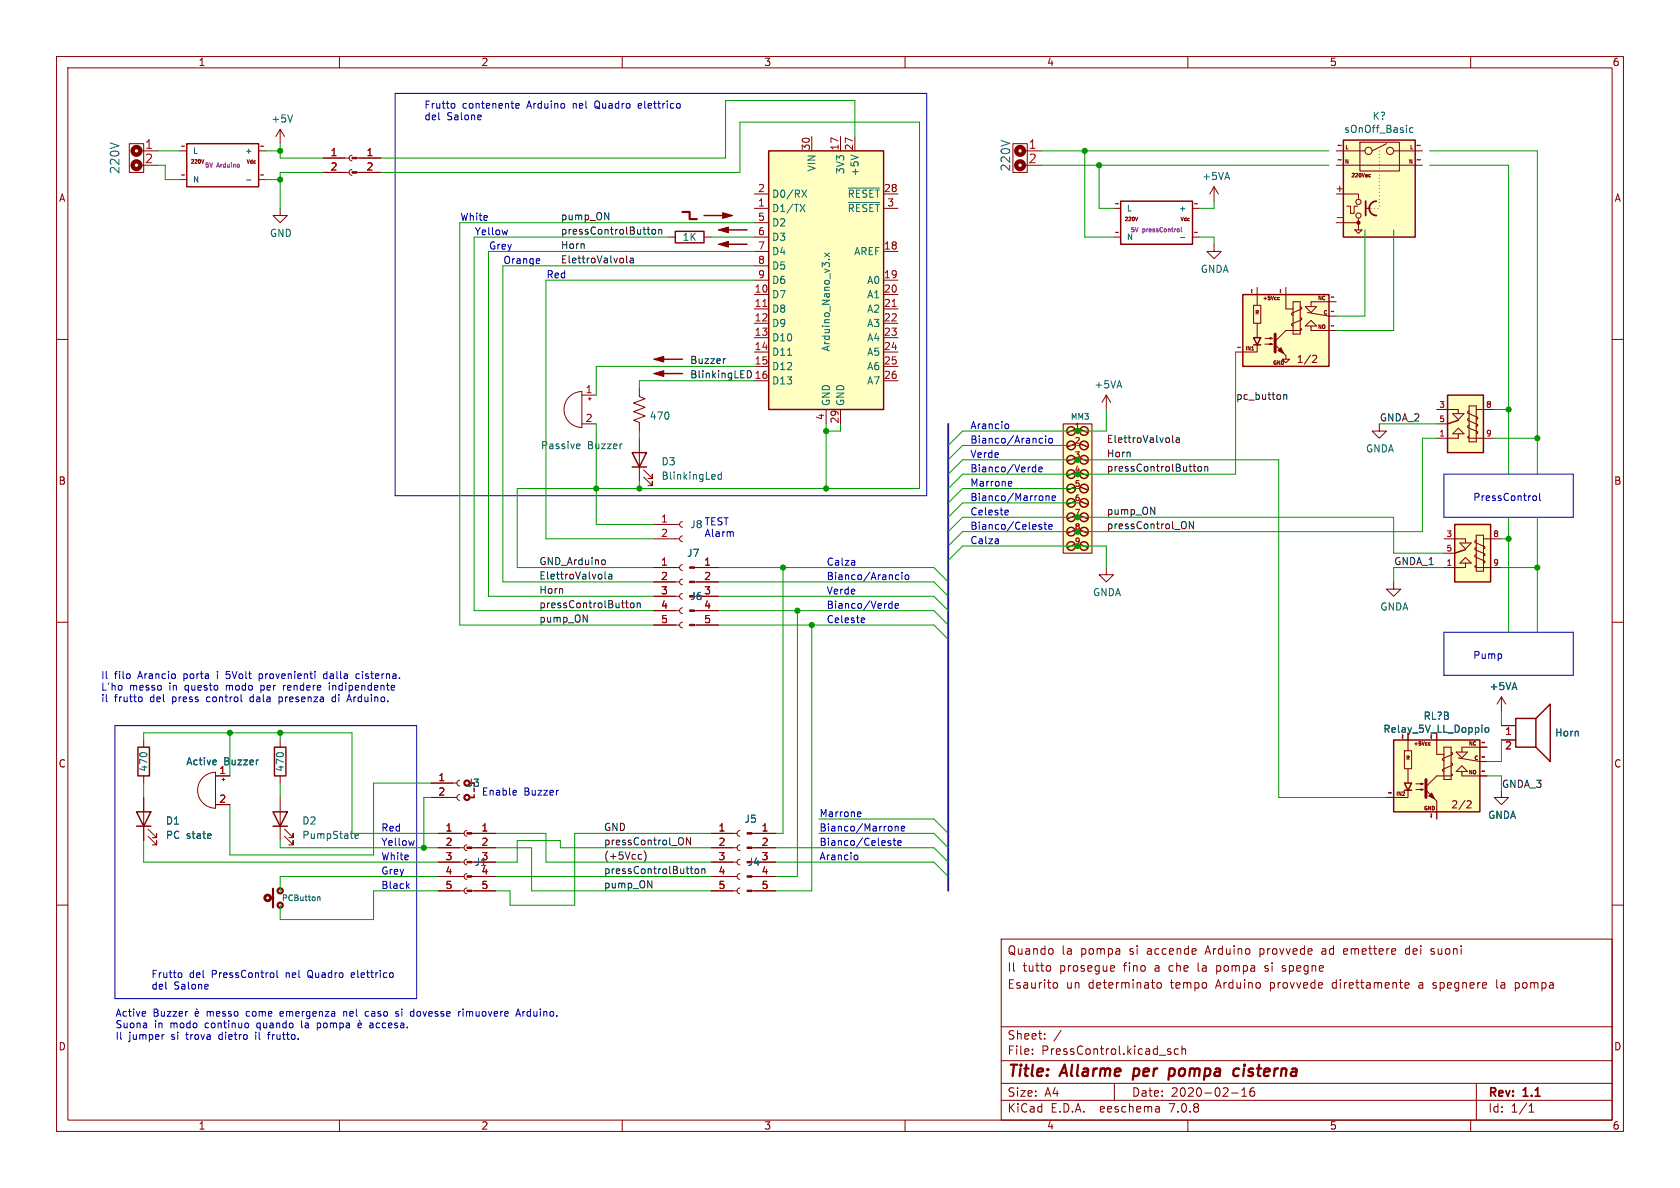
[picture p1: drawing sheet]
<svg xmlns="http://www.w3.org/2000/svg" width="297mm" height="210mm" viewBox="0 0 297 210" stroke-linecap="round" stroke-linejoin="round" font-family="sans-serif">
<g fill="none" stroke="#840000" stroke-width=".18">
<path d="M10 10h277v190h-277zM12 12h273v186h-273zM60 10v2M110 10v2M160 10v2M210 10v2M260 10v2M22.9 25.4h2.5v5.1h-2.5zM24.8 26.7h3.1M24.8 29.2h3.1M31.7 26.7h1.3M31.7 31.8h1.3"/>
<path d="M36 28.2l-.2 .7M45.7 26.7h1.3M45.7 31.8h1.3M49.5 36.8v1.3h1.3l-1.3 1.3-1.2-1.3h1.2M49.5 22.9l-.7 1.2M49.5 22.9v2.5M49.5 22.9l.8 1.2M57.1 30.5h4.6M57.1 27.9h4.6M62.2 30l-.3 .1-.2 .4 .2 .3 .3 .2M62.2 27.4l-.3 .2-.2 .3 .2 .4 .3 .1M63.1 30.5h4.2"/>
<path d="M63.1 27.9h4.2M133.3 36.8h2.6M133.3 34.3h2.6M133.3 39.4h2.6M143.5 24.1v2.6M148.6 24.1v2.6M151.1 24.1v2.6M156.2 36.8h2.5M156.2 34.3h2.5M179.1 25.4h2.5v5.1h-2.5zM181 26.7h3.1M181 29.2h3.1"/>
<path d="M196.8 36.8h1.3M201.1 38.4l-.2 .6M210.8 36.8h1.3M214.6 33l-.7 1.3M214.6 33v2.6M214.6 33l.8 1.3M237.5 26.7h3.8M237.6 34.3h2.6v.9M237.6 29.2h12.7M238.1 36.4h.7v1.3h.6v-1.3h.6M240.2 38.6v.8h-4M240.2 39.4v1.2"/>
<path d="M240.4 25.1h7v5.1h-7zM241.4 36.8h.7M242 31.2h.3M242 30.9h.3M245.1 25.4l-2.5 1.3M246.4 26.7h3.8M10 60h2M118.1 41.9h1.3M124.5 41.9h1.2M133.3 41.9h2.6M133.3 54.6h2.6M133.3 52.1h2.6"/>
<path d="M133.3 57.2h2.6M133.3 59.7h2.6M133.3 44.5h2.6M133.3 49.5h2.6M133.3 47h2.6M156.2 54.6h2.5M156.2 52.1h2.5M156.2 57.2h2.5M156.2 59.7h2.5M156.2 44.5h2.5M156.2 49.5h2.5M196.8 41.9h1.3"/>
<path d="M210.8 41.9h1.3M214.6 43.2v1.3h1.3l-1.3 1.2-1.2-1.2h1.2M221.6 54h1.3v3.2h-1.3zM222.2 52.1v1.9M222.2 57.2v2.5M223.6 59.8h1.3l-.4 .1v-.2l.4 .1M225.9 52.9l.3 .1M226.2 52.6l-.3 .1M227.3 52.1v2.5h1.3M228.6 53.3h1.3v5.8h-1.3zM229.9 58l.2 .2v.1l-.2 .1h-2.6l-1.9 1.9M229.9 56.1l.2 .2v.2l-1.8 .8v.2l.3 .2"/>
<path d="M229.9 54.2l.2 .2v.2l-1.8 .8v.2l.3 .2M230.8 57.6l1-1 1 1zM230.8 54.2h2l-1 1zM231.1 55.2l3.8 .7h1.3M231.8 57.6v.8h4.4M236.2 53.3h-4.4v.9M239.5 40.6h1.3l-.6 .7zM285 60h2M100.6 70.1a3.2 3.2 0 0 1 2.3-.9v6.4a3.2 3.2 0 0 1-3-2 3.2 3.2 0 0 1 .7-3.5zM102.9 74.9h2.5M102.9 69.9h2.5M104 70.5h.5"/>
<path d="M104.3 70.2v.5M113 68.6v1.5l1 .4-2 .7 2 .8-2 .8 2 .7-2 .8 1 .4v1.5M113 77.5v7.6M133.3 62.2h2.6M133.3 64.8h2.6M133.3 67.3h2.6M146 72.4v2.5M148.6 72.4v2.5M156.2 62.2h2.5M156.2 64.8h2.5M156.2 67.3h2.5M188 74.9h5v22.9h-5z"/>
<path d="M195.6 69.9l-.8 1.2M195.6 69.9v2.5M195.6 69.9l.7 1.2M221.3 61.9h.3M222.2 61v1.2h-3.8M223.6 60.8h1.3l-.4 .2v-.3l.4 .1M226.7 63.5h1.3l-.7 .6zM227.3 62.9v.6M232.1 62.9l.4-.1 .3 .4-.8 .9h.8M243.8 74.9v1.3h1.3l-1.3 1.3-1.2-1.3h1.2M254 72.4h3.8v.6M254 74.9h1.9"/>
<path d="M256.8 73.1h2l-1 1.1zM257.8 76.7v.8h-3.8M257.8 75.7l1 1h-2zM259.7 77.1l-.2 .1v.1l.2 .2h4.5M259.7 75.2l-.2 .1v.3l1.7 .7v.3l-.2 .1M259.7 73.9l-.2 .1v.3l1.7 .8v.2l-.2 .1M259.7 72.6l-.2 .2v.2l1.7 .8v.2l-.2 .2M259.7 71.8h1.3v6.3h-1.3zM261 72.4h3.2M113.8 84.3l1.5 1.6v-.8v.8h-.7M113.8 83.1l1.5 1.5v-.8v.8h-.7M115.6 95.3h4.5"/>
<path d="M115.6 92.7h4.5M120.6 94.7l-.3 .2-.2 .3 .2 .4 .3 .2M120.6 92.2l-.3 .1-.2 .4 .2 .4 .3 .1M120.6 99.8l-.3 .2-.2 .3 .2 .4 .3 .1M255.3 95.3h3.8v.6M255.3 97.8h1.9M258.1 96h2l-1 1zM259.1 99.5v.8h-3.8M259.1 98.6l1 .9h-2zM261 99.9l-.3 .2v.1l.3 .1h4.4M261 98l-.3 .2v.2l1.8 .8v.2l-.2 .2M261 96.8l-.3 .1v.3l1.8 .7v.3l-.2 .1"/>
<path d="M261 95.5l-.3 .1v.3l1.8 .7v.3l-.2 .1M261 94.6h1.3v6.4h-1.3zM262.3 95.3h3.1M10 110h2M115.6 100.3h4.5M115.6 110.5h4.5M115.6 108h4.5M115.6 102.9h4.5M115.6 105.4h4.5M120.6 110l-.3 .1-.2 .4 .2 .3 .3 .2M120.6 107.4l-.3 .2-.2 .3 .2 .4 .3 .2M120.6 104.9l-.3 .1-.2 .4 .2 .4 .3 .1"/>
<path d="M120.6 102.4l-.3 .1-.2 .4 .2 .3 .3 .2M122.8 100.3h4.2M122.8 110.5h4.2M122.8 108h4.2M122.8 102.9h4.2M123.2 105.4h3.8M195.6 100.3v1.3h1.2l-1.2 1.3-1.3-1.3h1.3M246.4 102.9v1.2h1.2l-1.2 1.3-1.3-1.3h1.3M285 110h2M25.4 130.8v1.3M25.4 137.2v1.2M35.9 137.4a3.2 3.2 0 0 1 2.2-.9v6.4a3.2 3.2 0 0 1-2.9-2 3.2 3.2 0 0 1 .7-3.5z"/>
<path d="M38.1 137.2h2.5M39.2 137.8h.6M39.5 137.5v.5M49.5 130.8v1.3M49.5 137.2v1.2M76.2 138.4h4.6M81.3 137.9l-.4 .2-.1 .3 .1 .4 .4 .1M248.3 132.7h1.3v3.2h-1.3zM248.9 139.7v1.3h-3.8M248.9 130.8v1.9M248.9 135.9v2.5M250.3 139.6h1.3l-.4 .1v-.3l.4 .2"/>
<path d="M250.3 138.6h1.3l-.4 .1v-.3l.4 .2M252.5 131.6l.4 .1M252.9 131.3l-.4 .1M254 130.8v2.6h1.3M255.3 132.1h1.2v5.7h-1.2zM256.5 136.8l.3 .1v.1l-.3 .2h-2.5l-1.9 1.9M256.5 134.9l.3 .1v.3l-1.8 .7v.3l.3 .1M256.5 133l.3 .1v.3l-1.8 .7v.3l.3 .1M257.4 136.4l1-1 1 1zM257.4 132.9h2l-1 1.1zM257.8 134l3.8 .6h1.3M258.4 136.4v.8h4.5"/>
<path d="M262.9 132.1h-4.5v.8M265.4 139.7v1.3h1.3l-1.3 1.2-1.2-1.2h1.2M265.4 123.2l-.7 1.3M265.4 123.2v2.5M265.4 123.2l.8 1.3M265.4 128.3h2.6M265.4 130.8h2.6M10 160h2M25.4 141v7.6M26.2 147.8l1.5 1.6v-.8v.8h-.8M26.2 146.6l1.5 1.5v-.8v.8h-.8M38.1 142.2h2.5"/>
<path d="M49.5 141v7.6M49.5 157.5h.1M49.5 160h.1M50.3 147.8l1.5 1.6v-.8v.8h-.7M50.3 146.6l1.5 1.5v-.8v.8h-.7M76.2 141h4.6M77.5 157.5h4.5M77.5 154.9h4.5M77.5 152.4h4.5M77.5 149.9h4.5M77.5 147.3h4.5M81.3 140.5l-.4 .1-.1 .4 .1 .3 .4 .2"/>
<path d="M82.5 157l-.3 .1-.2 .4 .2 .3 .3 .2M82.5 154.4l-.3 .2-.2 .3 .2 .4 .3 .1M82.5 151.9l-.3 .1-.2 .4 .2 .4 .3 .1M82.5 149.4l-.3 .1-.2 .3 .2 .4 .3 .2M82.5 146.8l-.3 .1-.2 .4 .2 .4 .3 .1M83.4 157.5h4.2M83.4 154.9h4.2M83.4 149.9h4.2M83.4 147.3h4.2M83.8 152.4h3.8M125.7 157.5h4.6M125.7 154.9h4.6"/>
<path d="M125.7 152.4h4.6M125.7 149.9h4.6M125.7 147.3h4.6M130.8 157l-.3 .1-.2 .4 .1 .3 .4 .2M130.8 154.4l-.3 .2-.2 .3 .1 .4 .4 .1M130.8 151.9l-.3 .1-.2 .4 .1 .4 .4 .1M130.8 149.4l-.3 .1-.2 .3 .1 .4 .4 .2M130.8 146.8l-.3 .1-.2 .4 .1 .4 .4 .1M132.9 157.5h4.3M132.9 154.9h4.3M132.9 149.9h4.3M132.9 147.3h4.3"/>
<path d="M133.3 152.4h3.9M254 141.6v1.9M259.4 141.6l.4-.1 .3 .4-.8 .9h.8M285 160h2M177 166h108v32h-108zM185.5 170.7l.2 .3v.4l-.2 .3M186 167.8l.2 .2v.4l-.2 .2M186.3 173.8l.4-.1 .3 .3-.1 .6-.2 .1-.4-.1M196.5 170.7l.5 .1v.3l-.7 .1M197 171.6l-.5 .1M204.6 173.8l.2-.1 .4 .1 .1 .6-.1 .2-.4 .1-.2-.1zM215.1 170.7v1.5"/>
<path d="M215.1 171.6l.1 .1M215.2 170.7l-.1 .1M223.6 171.6l.4 .1M223.8 170.7l-.2 .2 .2 .3M226.7 171.6l.4 .1M227.1 170.7l-.4 .1v.1v.2l.4 .1M233.7 168.2v.4M238 167.7h-.3l-.2 .2 .1 .7 .4 .1M238.2 168.1l-.7 .1M248.4 174.2l.7-.1-.1-.3-.4-.1-.2 .2 .1 .7h.5M249 167.7l-.4 .1-.1 .2v.6l.5 .1M250.9 174.2v.4"/>
<path d="M253 168.6h.5M253.3 174.6l.4 .1M253.3 174l.2 .2M253.5 173.7l-.2 .2M253.5 167.8l-.3-.1-.2 .2v.2l.5 .2M264.6 173.2v1.3l.2 .2M267.9 173.8h.6M267.9 174.6h.6M267.9 173.7v1.5M60 198v2M110 198v2M160 198v2"/>
<path d="M177 194.5h108M177 191.5h108M177 187.5h108M177 181.5h108M182.5 186.3v.1M182.5 185.5v.1M184.7 183.6v.1M184.7 182.8v.1M187.6 182.1l-1.3 2M197 191.5v3M204.9 195.7l.1 .9M205 196.5l-.2 .1"/>
<path d="M205 196h-.2M206.6 185.9l.4 .1v.2l-.2 .2h-.3M206.6 185.4l.4 .1M208.3 185.5l-.4-.1-.3 .3v.4l.1 .2h.6M209 185.5l.2-.1 .3 .1 .1 .9M209 184.9v1.5M210 198v2M217.7 193.2h1.2M219.5 193.8h.9M219.5 192.7l.5-.4v1.5M221.7 192.3a.59 .59 0 0 0-.7 .6v.6l.1 .2 .4 .1 .2-.1 .1-.5-.1-.3h-.5l-.2 .3M260 198v2"/>
<path d="M261 191.5v6.5M270.3 196.6h.9M270.3 195.5l.4-.4v1.5"/>
<circle cx="240.2" cy="35.7" r=".46"/>
<circle cx="240.2" cy="38.1" r=".46"/>
<circle cx="241.9" cy="26.7" r=".63"/>
<circle cx="245.7" cy="26.7" r=".63"/>
</g>
<path d="M200.5 188.9l-.2 2M206.6 190.1l.2 .1 .6-.1M206.8 189l.2-.1 .6 .1M218.3 189l.2-.1 .6 .1M218.9 190.1l-.6 .1M219.9 188.9l-.1 1.3" fill="none" stroke="#840000" stroke-width=".4"/>
<g fill="none" stroke="#006464" stroke-width=".18">
<path d="M43.6 31.8h.8M51.7 20.3l-.4 1.3M141.5 36.1l.8 1.3M141.8 33.6l.8 1.3M142.3 36.1l-.8 1.3M142.6 33.6l-.8 1.3M150 33.2h5.5M150 35.8h5.5M150.4 27.4l1.3 .4M249.8 22.6h-.4l-.2 .2 .1 .6h.5M145.8 44.7l.8 .7M146.5 45.9h.1"/>
<path d="M146.6 44.7l-.8 .7M208.7 42h.8M102.1 78.5h.4v.3l-.6 .1M102.5 79.3h-.4M109.9 78.5h.1M139.2 62.8h.7M127.5 83.4v1.3M127.5 83.9h-.3l-.3 .2 .2 .6h.4M38.2 134.4l.1 .3-.7 .1M45.6 134.4h.1M262.6 128.7l.2-.1 .3 .1 .1 .5-.1 .2-.3 .1-.2-.2zM56.1 158.6h.4l.1 .6"/>
<path d="M62.8 147.8l.6-.1-.1-.3h-.4l-.1 .2v.6h.5"/>
</g>
<g fill="none" stroke="#840000" stroke-width=".25">
<path d="M33 25.4h12.7v7.6h-12.7zM124.5 38.1h4M135.9 26.7h20.3v45.7h-20.3zM198.1 35.6h12.7v7.6h-12.7zM237.5 24.8h12.7v17.1h-12.7zM119.4 40.9h5.1v2h-5.1zM128 43.2h4.1M128 40.6h4.1M219.7 52.1h15.2v12.7h-15.2zM221.6 59.7h1.3l-.7 1.3zM116.6 63.5h4M116.6 66h4"/>
<path d="M190 78.5l-1.3 .5M190 75.9l-1.3 .6M191 78.5l1.3 .5M191 75.9l1.3 .6M221.6 61h1.3M255.9 69.9h6.4v10.1h-6.4zM257.8 74.3l-1.9 .6M111.8 80h2.5l-1.3 2.6zM111.8 82.6h2.5M190 96.3l-1.3 .5M190 93.7l-1.3 .5M190 91.2l-1.3 .5"/>
<path d="M190 88.6l-1.3 .6M190 86.1l-1.3 .5M190 83.6l-1.3 .5M190 81l-1.3 .5M191 96.3l1.3 .5M191 93.7l1.3 .5M191 91.2l1.3 .5M191 88.6l1.3 .6M191 86.1l1.3 .5M191 83.6l1.3 .5M191 81l1.3 .5M257.2 92.7h6.3v10.2h-6.3z"/>
<path d="M259.1 97.2l-1.9 .6M24.4 132.1h2v5.1h-2zM48.5 132.1h2v5.1h-2zM83.8 139.3v.7M246.4 130.8h15.2v12.7h-15.2zM248.3 138.4h1.3l-.7 1.3zM248.3 139.7h1.3M268 127h3.5v5.1h-3.5zM271.5 127l2.6-2.5v10.1l-2.6-2.5M24.1 143.5h2.6l-1.3 2.6zM24.1 146.1h2.6M48.3 143.5h2.5l-1.3 2.6z"/>
<path d="M48.3 146.1h2.5M83.8 140.5v.5"/>
<circle cx="189.4" cy="78.7" r=".76"/>
<circle cx="189.4" cy="76.2" r=".76"/>
<circle cx="191.6" cy="78.7" r=".76"/>
<circle cx="191.6" cy="76.2" r=".76"/>
<circle cx="189.4" cy="86.4" r=".76"/>
<circle cx="189.4" cy="96.5" r=".76"/>
<circle cx="189.4" cy="91.4" r=".76"/>
<circle cx="189.4" cy="88.9" r=".76"/>
<circle cx="189.4" cy="81.3" r=".76"/>
<circle cx="189.4" cy="83.8" r=".76"/>
<circle cx="189.4" cy="94" r=".76"/>
<circle cx="191.6" cy="96.5" r=".76"/>
<circle cx="191.6" cy="83.8" r=".76"/>
<circle cx="191.6" cy="91.4" r=".76"/>
<circle cx="191.6" cy="86.4" r=".76"/>
<circle cx="191.6" cy="94" r=".76"/>
<circle cx="191.6" cy="81.3" r=".76"/>
<circle cx="191.6" cy="88.9" r=".76"/>
</g>
<g fill="none" stroke="#840000" stroke-width=".38">
<path d="M120.6 37.5h1.3v1.2h1.3M48.3 157.1v3.3"/>
<circle cx="49.5" cy="157.5" r=".46"/>
<circle cx="82.5" cy="141" r=".46"/>
<circle cx="49.5" cy="160" r=".46"/>
</g>
<g fill="#ffffc2" stroke="#ffffc2" stroke-width=".18">
<path d="M255.9 69.9h6.4v10.1h-6.4z"/>
<path d="M219.7 52.1h15.2v12.7h-15.2z"/>
<path d="M188 74.9h5v22.9h-5z"/>
<path d="M135.9 26.7h20.3v45.7h-20.3z"/>
<path d="M246.4 130.8h15.2v12.7h-15.2z"/>
<path d="M257.2 92.7h6.3v10.2h-6.3z"/>
<path d="M237.5 24.8h12.7v17.1h-12.7z"/>
<circle cx="189.4" cy="96.5" r=".76"/>
<circle cx="189.4" cy="94" r=".76"/>
<circle cx="189.4" cy="91.4" r=".76"/>
<circle cx="189.4" cy="88.9" r=".76"/>
<circle cx="189.4" cy="86.4" r=".76"/>
<circle cx="189.4" cy="83.8" r=".76"/>
<circle cx="189.4" cy="81.3" r=".76"/>
<circle cx="189.4" cy="78.7" r=".76"/>
<circle cx="189.4" cy="76.2" r=".76"/>
<circle cx="191.6" cy="96.5" r=".76"/>
<circle cx="191.6" cy="94" r=".76"/>
<circle cx="191.6" cy="91.4" r=".76"/>
<circle cx="191.6" cy="88.9" r=".76"/>
<circle cx="191.6" cy="86.4" r=".76"/>
<circle cx="191.6" cy="83.8" r=".76"/>
<circle cx="191.6" cy="81.3" r=".76"/>
<circle cx="191.6" cy="78.7" r=".76"/>
<circle cx="191.6" cy="76.2" r=".76"/>
<circle cx="180.3" cy="26.7" r=".69"/>
<circle cx="24.1" cy="26.7" r=".69"/>
</g>
<g fill="#840000" stroke="#840000" stroke-width=".18">
<path d="M115.6 63.5l1.7-.5v1z"/>
<path d="M115.6 66l1.7-.5v1z"/>
<path d="M225.4 61l1.9 1.9z"/>
<path d="M225.9 62l.5-.5 .5 1z"/>
<path d="M62.2 30.4h.9v.2h-.9z"/>
<path d="M62.2 27.8h.9v.3h-.9z"/>
<path d="M127 43.2l1.8-.5v1z"/>
<path d="M127 40.6l1.8-.5v1z"/>
<path d="M127.8 37.6l1.7 .5-1.7 .5z"/>
<path d="M252.1 139.7l1.9 1.9z"/>
<path d="M252.6 140.7l.5-.5 .5 1z"/>
<path d="M121.9 110.4h.9v.2h-.9z"/>
<path d="M121.9 107.8h.9v.3h-.9z"/>
<path d="M121.9 102.7h.9v.3h-.9z"/>
<path d="M121.9 100.2h.9v.3h-.9z"/>
<path d="M82.5 157.4h.9v.2h-.9z"/>
<path d="M82.5 154.8h.9v.3h-.9z"/>
<path d="M82.5 152.3h.9v.2h-.9z"/>
<path d="M82.5 149.7h.9v.3h-.9z"/>
<path d="M82.5 147.2h.9v.2h-.9z"/>
<path d="M132.1 157.4h.8v.2h-.8z"/>
<path d="M132.1 154.8h.8v.3h-.8z"/>
<path d="M132.1 149.7h.8v.3h-.8z"/>
<path d="M132.1 147.2h.8v.2h-.8z"/>
<circle cx="240.2" cy="39.4" r=".28"/>
</g>
<path d="M241.4 35.6v2.5M243.3 35.6a1.27 1.27 0 0 0-1.2 1.2 1.27 1.27 0 0 0 1.2 1.3M83.2 141h.6" fill="none" stroke="#840000" stroke-width=".3"/>
<g fill="none" stroke="#840000" stroke-width=".51">
<path d="M225.4 59.1v3.1M252.1 137.8v3.2M47.9 158.8h.4"/>
<circle cx="47.3" cy="158.7" r=".51"/>
</g>
<path d="M236.4 38.5h.9M134.9 54.2h.7M157.7 54.2h.7" fill="none" stroke="#a90000" stroke-width=".18"/>
<g fill="none" stroke="#840000" stroke-width=".76">
<circle cx="24.1" cy="29.2" r=".69"/>
<circle cx="24.1" cy="26.7" r=".69"/>
<circle cx="180.3" cy="26.7" r=".69"/>
<circle cx="180.3" cy="29.2" r=".69"/>
</g>
<path d="M208.2 40.5l.3 .1v.3l-.3 .1M208.8 40.2v.7l.1 .1" fill="none" stroke="#840084" stroke-width=".18"/>
<path d="M243.8 26.7v10.1h-2.5" fill="none" stroke="#840000" stroke-width=".18" stroke-dasharray="0 .6"/>
<g fill="none" stroke="#0f0f0f" stroke-width=".18">
<path d="M106.9 37.6l.7 1.3v-1.3M110.8 45.2v1.1l.2 .2M111.4 45.7h.5l.1 .8M112 45.9l-.4 .1-.2 .2 .2 .3 .4-.1M114.4 40.6h.5M114.6 41.3l.3 .1M115.3 40.7l.2-.1 .4 .1v.5l-.1 .1-.3 .1-.2-.1zM116.5 40.7l.1-.1h.3l.1 .8M116.5 40.6v.8M128.2 63.4l-.2 .1M132.1 65.5a.64 .64 0 0 1 .8 .7 .64 .64 0 0 1-.8 .6zM207.3 77v1l.2 .2"/>
<path d="M208 77.4h.4l.1 .8M208.5 77.7h-.4l-.2 .2 .2 .3h.4M226.9 69.8v.8M226.9 69.9l.2-.1h.3l.1 .8M106.8 99l.2 .2v.4l-.2 .2M203.4 89.7l.7 1.2v-1.2M210.9 82.5h.5M211 92.2v1.3l-.7-1.3v1.3M211.2 83.2l.2 .1M211.8 82.6l.2-.1 .4 .1v.5l-.1 .1-.3 .1-.2-.1zM213 82.6l.2-.1h.3v.8M213 82.5v.8"/>
<path d="M103.1 108.7l.7 1.3v-1.3M107 101.1v1.1l.1 .2M107.6 101.6h.5l.1 .8M108.2 101.8l-.5 .1-.1 .2 .1 .3 .5-.1M110.6 106.6h.5M110.8 107.4h.3M111.5 106.7l.2-.1 .3 .1 .1 .5-.1 .2h-.3l-.2-.1zM112.6 106.7l.2-.1 .3 .1 .1 .7M112.6 106.6v.8M113.3 151l.1 .1M113.4 151.8l-.1 .1M113.9 150.4a1.46 1.46 0 0 1 0 2"/>
<path d="M114.5 155.7l.7 1.3v-1.3M122 153.6h.5M122.1 148.1v1.2l-.7-1.2v1.2M122.3 154.4h.2M122.9 153.7l.2-.1 .4 .1v.5l-.1 .2h-.3l-.2-.1zM124.1 153.7l.2-.1h.3v.8M124.1 153.6v.8"/>
</g>
<g fill="none" stroke="#0000c2" stroke-width=".18">
<path d="M69.8 16.5h94v71.1h-94zM80 18.3h.3l.1 .2v.5l-.4 .1M91.2 18.7l.6-.1-.1-.3h-.3l-.2 .2v.6h.5M113 18.3l-.2 .2v.5l.2 .1M113.4 18.6l-.6 .1M120.2 18.4v.6M85 20.4l.1 .2-.6 .2M89.7 40.6l-.2 .9M95.2 45.7l.2 .3-.6 .2M95.4 46.5l-.2 .1M177.9 74.9l.3 .1 .1 .2v.5l-.4 .1M183.8 78.3h.5"/>
<path d="M183.8 77.5h.5M184.9 77.1v.1M184.9 77.5v.8M185.5 77.5h.3l.3 .2v.4l-.3 .2h-.3l-.1-.2zM129.6 94.1v.7M177.8 90.2h.4l.1 .3-.6 .1M178.2 91h-.4M178.4 85.1l.4 .1 .1 .2-.6 .1M178.8 85.9h-.4M182.6 83.3l.1 .1 .4-.1M183.1 82.1v1.3M183.1 82.6h-.4l-.1 .1"/>
<path d="M183.6 83l.7-.1-.1-.3h-.4l-.2 .1 .1 .6h.5M183.8 93.1l.3 .1 .1 .2-.2 .2h-.2M183.8 92.7l.3 .1M184.6 92.7h.4M184.7 92.3v1.1l.3 .2M184.9 87.8l.2-.2 .3 .1 .1 .8M184.9 87.6v.9M185.4 93.1l.6-.1-.1-.2-.3-.1-.2 .2 .1 .6h.4M186 88.1l.6-.2-.1-.2-.3-.1-.2 .2 .1 .6h.4M255.3 83.8h22.8v7.6h-22.8zM271 87.8l.4-.2 .2 .3-.1 .5-.3 .1-.2-.1M272.2 87.2v1.1l.2 .2"/>
<path d="M38.4 118.7v.1M38.4 119.1v.9M40 119.8l.1 .2M40.6 118.7h-.6v.6l.1-.1M45.8 119.1v1.3M45.8 119.9l.4 .1M46.2 119.1l-.4 .1M57.8 119.2l-.4-.1-.2 .3 .1 .5h.5M63.5 119.2l-.3-.1-.3 .3 .2 .5h.4M152.4 109.2l.4 .1 .1 .2-.6 .2M152.8 110l-.4 .1M157.2 107.4l.1 .1h.4"/>
<path d="M157.7 106.3v1.2M157.7 106.8l-.4-.1-.1 .1M158.2 107.1l.7-.1-.1-.2-.4-.1-.2 .2 .1 .6h.5M158.4 102.4h.5M158.4 101.7h.5M159.5 101.2v.1M159.5 101.6v.9M160.1 101.7l.3-.1 .3 .3v.3l-.3 .3-.3-.1-.1-.2zM255.3 111.8h22.8v7.6h-22.8zM20.3 128.3h53.4v48.2h-53.4zM24.7 123.2l.3 .1 .1 .1v.5l-.4 .1M42.7 124h.1"/>
<path d="M44.3 123.3l-.1 .1 .1 .6M46.1 121.2v1.2M46.1 121.9l.1 .1M46.2 121.2h-.1M49.3 124h.4M49.3 123.2v1.3M49.7 123.2l-.4 .1M50.1 121.2v.8M50.5 121.2l-.4 .2M58.2 120.7v.2M58.2 121.2v.8M59.3 123.3l-.4-.1-.2 .2 .1 .6h.5"/>
<path d="M61.3 124l.4-1.2 .4 1.2M61.4 123.7h.6M91.1 139.7l.2 .3-.6 .1M98.6 139.7h.1M72 156.6l.4 .5M72.4 156.2l-.5 .5M73.2 148.6l-.2 .8M91.2 140.5l-.1 .1M151.2 151.1l.3 .1 .2 .2-.1 .5-.4 .1M151.8 143.5l.3 .1 .1 .2-.6 .1M152.1 144.3l-.3 .1M157.2 149l.3 .1v.2l-.2 .1h-.2"/>
<path d="M157.2 148.6l.3 .1M157.9 148.6h.5M158.1 148.2v1.1l.3 .1M158.2 146.1v.8M158.2 146.2l.2-.1h.3l.1 .8M158.7 149l.6-.1v-.2l-.4-.1-.2 .2 .1 .6h.5M159.3 146.5l.6-.1v-.3h-.4l-.2 .1 .1 .6h.5M25.7 178.9v.2l-.6 .1M31.7 172h.3l.2 .2-.1 .5-.4 .1M33.1 178.8h.1M34.5 179.2l.6-.1v-.2l-.4-.1-.2 .2 .1 .6h.5M34.7 178.3l.2 .2"/>
<path d="M36.7 174.1l.1 .2-.6 .1M48.2 172l.2 .2v.4l-.2 .2M49 171.5v1.1l.1 .2M49.7 178.8l-.2 .2v.5l.2 .1M50.1 179.1l-.6 .1M60.8 178.8v.8M61.1 178.8l-.3 .1M62.3 172l-.2 .1v.5l.2 .2M62.7 172.3l-.6 .1M65.2 178.9l-.4-.1-.2 .2 .1 .6h.5M69.5 172.1v.6M70.4 178.9l-.3-.1-.2 .2 .1 .2 .4 .1v.3h-.5"/>
<path d="M72.8 178.8l.4 .1M73.2 179.6h-.4M73.2 178.4v1.2M81.4 178.8l-.3 .1M81.9 178.4v.1M81.9 178.8v.8M91.2 179.6l.4-1.2 .4 1.2M91.3 179.3h.6M92.4 178.8v.8M92.7 178.8l-.3 .2M29 182.9l-.2 .1M43.7 180.8l.2 .3v.3l-.2 .3"/>
<path d="M45.2 182.5v.1M45.2 182.9v.8M47.3 182.9h.5M47.5 182.6v1.1M53.3 180.4v1.1l.2 .2M56.1 180.8v1.3M56.1 181.6l.4 .1M56.5 180.8l-.4 .1M63.3 181.3l.6-.2-.1-.2-.3-.1-.2 .2 .1 .6h.4M63.5 180.4l.2 .1M65.4 180.9h.5l.1 .8M66 181.1l-.5 .1-.1 .2 .1 .3 .5-.1"/>
</g>
<path d="M167.6 74.9v82.6" fill="none" stroke="#000084" stroke-width=".3"/>
<g fill="none" stroke="#009600" stroke-width=".18">
<path d="M27.9 29.2h1.3v2.6h2.5M27.9 26.7h3.8M47 26.7h2.5M47 31.8h2.5M49.5 25.4v2.5h7.6M57.1 30.5h-7.6v6.3M67.3 30.5h63.5v-8.9h31.8v64.8h-71.2v13.9h24.2M133.3 39.4h-52v71.1h34.3M151.1 24.1v-6.3h-22.8v10.1h-61M184.1 29.2h50.8M184.1 26.7h50.8M191.8 26.7v15.2h5"/>
<path d="M194.3 29.2v7.6h2.5M214.6 35.6v1.2h-2.5M252.7 29.2h14v54.6M252.7 26.7h19.1v57.1M118.1 41.9h-34.3v66.1h31.8M125.7 41.9h7.6M133.3 49.5h-36.8v45.8h19.1M133.3 47h-44.4v55.9h26.7M133.3 44.5h-46.9v60.9h29.2M212.1 41.9h2.5v1.3M241.3 40.6v15.3h-5.1M246.4 40.6v17.8h-10.2"/>
<path d="M105.4 74.9v17.8h10.2M113 76.2v1.3M133.3 64.8h-27.9v5.1M133.3 67.3h-20.3v1.3M146 74.9v11.5M148.6 74.9v1.3h-2.6M190.5 78.7h-20.3l-2.6 2.6M195.6 72.4v3.8h-25.4l-2.6 2.5M218.4 62.2v21.6h-48.2l-2.6 2.6M243.8 74.9h10.2M254 77.5h-2.5v16.5h-81.3l-2.6 2.5M264.2 72.4h2.5"/>
<path d="M264.2 77.5h7.6M113 85.1v1.3M167.6 83.8l2.6-2.5h55.9v59.7h19M167.6 99.1l2.6-2.6h25.4v3.8M167.6 94l2.6-2.6h76.2v6.4h8.9M190.5 86.4h-20.3l-2.6 2.5M190.5 88.9h-20.3l-2.6 2.5M265.4 95.3h1.3M266.7 91.4v20.4M271.8 91.4v20.4M127 110.5h38.1l2.5 2.5M127 108h38.1l2.5 2.5"/>
<path d="M127 100.3h38.1l2.5 2.6M127 102.9h38.1l2.5 2.5M127 105.4h38.1l2.5 2.6M138.4 100.3v47h-1.2M141 108v46.9h-3.8M143.5 110.5v47h-6.3M255.3 100.3h-8.9v2.6M265.4 100.3h6.4M25.4 130.8v-1.3h36.8v17.8h15.3M25.4 138.4v2.6M40.6 129.5v7.7M49.5 129.5v1.3"/>
<path d="M49.5 138.4v2.6M76.2 138.4h-10.2v12.7h-25.4v-8.9M262.9 137.2h2.5v2.5M265.4 125.7v2.6M265.4 130.8v3.8h-2.5M25.4 148.6v3.8h52.1M49.5 148.6v1.3h28M76.2 141h-1.3v8.9M77.5 154.9h-28v2.6M77.5 157.5h-11.5v5.1h-16.5v-2.6M87.6 154.9h38.1M87.6 147.3h8.9v5.1h29.2"/>
<path d="M87.6 149.9h6.4v7.6h31.7M125.7 147.3h-24.1v12.7h-11.4v-2.5h-2.6M125.7 149.9h-26.6v-1.3h-7.7v3.8h-3.8M137.2 149.9h27.9l2.5 2.5M137.2 152.4h27.9l2.5 2.5M144.8 147.3h20.3l2.5 2.6M144.8 144.8h20.3l2.5 2.5"/>
</g>
<g fill="#009600" stroke="#009600" stroke-width=".18">
<circle cx="190.5" cy="94" r=".46"/>
<circle cx="190.5" cy="96.5" r=".46"/>
<circle cx="190.5" cy="91.4" r=".46"/>
<circle cx="190.5" cy="81.3" r=".46"/>
<circle cx="190.5" cy="83.8" r=".46"/>
<circle cx="190.5" cy="76.2" r=".46"/>
<circle cx="266.7" cy="72.4" r=".46"/>
<circle cx="194.3" cy="29.2" r=".46"/>
<circle cx="191.8" cy="26.7" r=".46"/>
<circle cx="141" cy="108" r=".46"/>
<circle cx="138.4" cy="100.3" r=".46"/>
<circle cx="143.5" cy="110.5" r=".46"/>
<circle cx="271.8" cy="77.5" r=".46"/>
<circle cx="266.7" cy="95.3" r=".46"/>
<circle cx="271.8" cy="100.3" r=".46"/>
<circle cx="105.4" cy="86.4" r=".46"/>
<circle cx="40.6" cy="129.5" r=".46"/>
<circle cx="113" cy="86.4" r=".46"/>
<circle cx="49.5" cy="26.7" r=".46"/>
<circle cx="49.5" cy="31.8" r=".46"/>
<circle cx="49.5" cy="129.5" r=".46"/>
<circle cx="74.9" cy="149.9" r=".46"/>
<circle cx="146" cy="86.4" r=".46"/>
<circle cx="146" cy="76.2" r=".46"/>
</g>
<g font-size="2.8" fill="#840000">
<text x="178" y="190.9">Title:</text>
<text x="187.7" y="190.9">Allarme</text>
<text x="201.2" y="190.9">per</text>
<text x="208.3" y="190.9">pompa</text>
<text x="220.5" y="190.9">cisterna</text>
</g>
<g font-size="2.1" fill="#a90000">
<text x="25.6" y="26.4">1</text>
<text x="25.6" y="29">2</text>
<text x="181.8" y="26.4">1</text>
<text x="181.8" y="29">2</text>
</g>
<g font-size="2.1" fill="#006464">
<text x="21.3" y="30.8" transform="rotate(-90 21.3 30.8)">220V</text>
<text x="178.8" y="30.4" transform="rotate(-90 178.8 30.4)">220V</text>
</g>
<g font-size="2.1" fill="#840000">
<text x="178" y="172">Il</text>
<text x="178" y="169">Quando</text>
<text x="180.8" y="172">tutto</text>
<text x="187.4" y="172">prosegue</text>
<text x="187.7" y="169">la</text>
<text x="191.1" y="169">pompa</text>
<text x="198.8" y="172">fino</text>
<text x="199.8" y="169">si</text>
<text x="203.1" y="169">accende</text>
<text x="204.4" y="172">a</text>
<text x="207.1" y="172">che</text>
<text x="212.3" y="172">la</text>
<text x="213.6" y="169">Arduino</text>
<text x="215.7" y="172">pompa</text>
<text x="223.2" y="169">provvede</text>
<text x="224.5" y="172">si</text>
<text x="227.7" y="172">spegne</text>
<text x="234.4" y="169">ad</text>
<text x="238.4" y="169">emettere</text>
<text x="249.5" y="169">dei</text>
<text x="254.1" y="169">suoni</text>
<text x="178" y="175">Esaurito</text>
<text x="188.4" y="175">un</text>
<text x="192.5" y="175">determinato</text>
<text x="207.1" y="175">tempo</text>
<text x="215.3" y="175">Arduino</text>
<text x="224.9" y="175">provvede</text>
<text x="236.1" y="175">direttamente</text>
<text x="251.5" y="175">a</text>
<text x="254.2" y="175">spegnere</text>
<text x="265.6" y="175">la</text>
<text x="269" y="175">pompa</text>
<text x="178" y="184">Sheet:</text>
<text x="178" y="186.7">File:</text>
<text x="184.1" y="186.7">PressControl.kicad_sch</text>
<text x="178" y="196.9">KiCad</text>
<text x="178" y="194.1">Size:</text>
<text x="184.7" y="194.1">A4</text>
<text x="185.7" y="196.9">E.D.A.</text>
<text x="194.6" y="196.9">eeschema</text>
<text x="200" y="194.1">Date:</text>
<text x="207" y="196.9">7.0.8</text>
<text x="207" y="194.1">2020-02-16</text>
<text x="263" y="194.3">Rev:</text>
<text x="263" y="196.9">Id:</text>
<text x="267.1" y="196.9">1/1</text>
<text x="269.4" y="194.3">1.1</text>
</g>
<g font-size="1.8" fill="#840000">
<text x="35" y="11.9">1</text>
<text x="85" y="11.9">2</text>
<text x="135" y="11.9">3</text>
<text x="185" y="11.9">4</text>
<text x="235" y="11.9">5</text>
<text x="285" y="11.9">6</text>
<text x="10.3" y="35.9">A</text>
<text x="285.3" y="35.9">A</text>
<text x="229.2" y="64.4">1/2</text>
<text x="10.3" y="85.9">B</text>
<text x="285.3" y="85.9">B</text>
<text x="10.3" y="135.9">C</text>
<text x="285.3" y="135.9">C</text>
<text x="256.5" y="143.1">2/2</text>
<text x="10.3" y="185.9">D</text>
<text x="285.3" y="185.9">D</text>
<text x="35" y="199.9">1</text>
<text x="85" y="199.9">2</text>
<text x="135" y="199.9">3</text>
<text x="185" y="199.9">4</text>
<text x="235" y="199.9">5</text>
<text x="285" y="199.9">6</text>
</g>
<g font-size="1.8" fill="#006464">
<text x="47.9" y="21.9">+5V</text>
<text x="237.5" y="23.7">sOnOff_Basic</text>
<text x="242.6" y="21.4">K?</text>
<text x="136.4" y="35.2">D0/RX</text>
<text x="144.4" y="30.4" transform="rotate(-90 144.4 30.4)">VIN</text>
<text x="149.5" y="30.9" transform="rotate(-90 149.5 30.9)">3V3</text>
<text x="149.8" y="35.2">~{RESET}</text>
<text x="152" y="31.3" transform="rotate(-90 152 31.3)">+5V</text>
<text x="212.4" y="32">+5VA</text>
<text x="136.4" y="37.7">D1/TX</text>
<text x="136.4" y="40.2">D2</text>
<text x="149.8" y="37.7">~{RESET}</text>
<text x="47.6" y="42.1">GND</text>
<text x="120.6" y="42.8">1K</text>
<text x="136.4" y="42.8">D3</text>
<text x="136.4" y="45.3">D4</text>
<text x="136.4" y="47.9">D5</text>
<text x="150.9" y="45.3">AREF</text>
<text x="136.4" y="52.9">D7</text>
<text x="136.4" y="50.4">D6</text>
<text x="153.2" y="50.4">A0</text>
<text x="153.2" y="52.9">A1</text>
<text x="212.2" y="48.4">GNDA</text>
<text x="136.4" y="55.5">D8</text>
<text x="136.4" y="58">D9</text>
<text x="153.2" y="55.5">A2</text>
<text x="153.2" y="58">A3</text>
<text x="136.4" y="60.6">D10</text>
<text x="136.4" y="63.1">D11</text>
<text x="136.4" y="65.6">D12</text>
<text x="146.9" y="62.2" transform="rotate(-90 146.9 62.2)">Arduino_Nano_v3.x</text>
<text x="153.2" y="60.6">A4</text>
<text x="153.2" y="63.1">A5</text>
<text x="153.2" y="65.6">A6</text>
<text x="136.4" y="68.2">D13</text>
<text x="146.9" y="71.9" transform="rotate(-90 146.9 71.9)">GND</text>
<text x="149.5" y="71.9" transform="rotate(-90 149.5 71.9)">GND</text>
<text x="153.2" y="68.2">A7</text>
<text x="193.4" y="68.9">+5VA</text>
<text x="114.8" y="74.4">470</text>
<text x="95.5" y="79.6">Passive</text>
<text x="103.8" y="79.6">Buzzer</text>
<text x="116.8" y="82.5">D3</text>
<text x="241.4" y="80.2">GNDA</text>
<text x="116.8" y="85">BlinkingLed</text>
<text x="121.9" y="93.6">J8</text>
<text x="121.4" y="98.7">J7</text>
<text x="121.9" y="106.3">J6</text>
<text x="124.4" y="105.2">3</text>
<text x="124.4" y="107.7">4</text>
<text x="193.1" y="105.6">GNDA</text>
<text x="243.9" y="108.1">GNDA</text>
<text x="263.2" y="122.2">+5VA</text>
<text x="244.5" y="129.7">Relay_5V_LL_Doppio</text>
<text x="251.6" y="127.4">RL?B</text>
<text x="274.8" y="130.4">Horn</text>
<text x="26.3" y="136.5" transform="rotate(-90 26.3 136.5)">470</text>
<text x="32.8" y="135.5">Active</text>
<text x="39.6" y="135.5">Buzzer</text>
<text x="50.4" y="136.5" transform="rotate(-90 50.4 136.5)">470</text>
<text x="82.6" y="139.3">J3</text>
<text x="29.2" y="146">D1</text>
<text x="29.2" y="148.5">PC</text>
<text x="32.9" y="148.5">state</text>
<text x="53.3" y="146">D2</text>
<text x="53.3" y="148.5">PumpState</text>
<text x="131.5" y="145.6">J5</text>
<text x="263" y="145">GNDA</text>
<text x="83.8" y="153.3">J1</text>
<text x="85" y="152.1">3</text>
<text x="85" y="154.7">4</text>
<text x="132.1" y="153.3">J4</text>
</g>
<g font-size="1.8" fill="#0000c2">
<text x="74.9" y="19.3">Frutto</text>
<text x="74.9" y="21.3">del</text>
<text x="79" y="21.3">Salone</text>
<text x="81.7" y="19.3">contenente</text>
<text x="93.3" y="19.3">Arduino</text>
<text x="101.5" y="19.3">nel</text>
<text x="105.6" y="19.3">Quadro</text>
<text x="113.5" y="19.3">elettrico</text>
<text x="81.3" y="39.1">White</text>
<text x="83.8" y="41.7">Yellow</text>
<text x="86.4" y="44.2">Grey</text>
<text x="88.9" y="46.7">Orange</text>
<text x="96.5" y="49.3">Red</text>
<text x="171.4" y="76">Arancio</text>
<text x="171.4" y="83.6">Bianco/Verde</text>
<text x="171.4" y="81">Verde</text>
<text x="171.4" y="78.5">Bianco/Arancio</text>
<text x="171.4" y="86.1">Marrone</text>
<text x="171.4" y="88.7">Bianco/Marrone</text>
<text x="260.3" y="88.7">PressControl</text>
<text x="124.5" y="93">TEST</text>
<text x="124.5" y="95">Alarm</text>
<text x="171.4" y="93.7">Bianco/Celeste</text>
<text x="171.4" y="91.2">Celeste</text>
<text x="146" y="100.1">Calza</text>
<text x="171.4" y="96.3">Calza</text>
<text x="146" y="107.7">Bianco/Verde</text>
<text x="146" y="102.6">Bianco/Arancio</text>
<text x="146" y="105.2">Verde</text>
<text x="146" y="110.2">Celeste</text>
<text x="260.3" y="116.6">Pump</text>
<text x="17.8" y="120.1">Il</text>
<text x="17.8" y="122.2">L'ho</text>
<text x="17.8" y="124.2">il</text>
<text x="20.2" y="120.1">filo</text>
<text x="20.2" y="124.2">frutto</text>
<text x="22.9" y="122.2">messo</text>
<text x="24.5" y="120.1">Arancio</text>
<text x="26.7" y="124.2">del</text>
<text x="30" y="122.2">in</text>
<text x="30.7" y="124.2">press</text>
<text x="32.7" y="120.1">porta</text>
<text x="33" y="122.2">questo</text>
<text x="37" y="124.2">control</text>
<text x="40.4" y="122.2">modo</text>
<text x="40.6" y="120.1">5Volt</text>
<text x="44.9" y="124.2">dala</text>
<text x="46.6" y="120.1">provenienti</text>
<text x="46.7" y="122.2">per</text>
<text x="50.1" y="124.2">presenza</text>
<text x="50.9" y="122.2">rendere</text>
<text x="58.3" y="120.1">dalla</text>
<text x="59.2" y="122.2">indipendente</text>
<text x="59.8" y="124.2">di</text>
<text x="62.7" y="124.2">Arduino.</text>
<text x="64.2" y="120.1">cisterna.</text>
<text x="85.1" y="140.7">Enable</text>
<text x="92.6" y="140.7">Buzzer</text>
<text x="67.3" y="149.6">Yellow</text>
<text x="67.3" y="147.1">Red</text>
<text x="144.8" y="147.1">Bianco/Marrone</text>
<text x="144.8" y="149.6">Bianco/Celeste</text>
<text x="144.8" y="144.5">Marrone</text>
<text x="67.3" y="154.7">Grey</text>
<text x="67.3" y="152.2">White</text>
<text x="144.8" y="152.2">Arancio</text>
<text x="67.3" y="157.2">Black</text>
<text x="26.7" y="173">Frutto</text>
<text x="33.5" y="173">del</text>
<text x="37.5" y="173">PressControl</text>
<text x="50.8" y="173">nel</text>
<text x="54.9" y="173">Quadro</text>
<text x="62.8" y="173">elettrico</text>
<text x="20.3" y="179.8">Active</text>
<text x="26.7" y="175">del</text>
<text x="27.1" y="179.8">Buzzer</text>
<text x="30.7" y="175">Salone</text>
<text x="36.8" y="179.8">messo</text>
<text x="44" y="179.8">come</text>
<text x="50.2" y="179.8">emergenza</text>
<text x="61.6" y="179.8">nel</text>
<text x="65.6" y="179.8">caso</text>
<text x="71.2" y="179.8">si</text>
<text x="74" y="179.8">dovesse</text>
<text x="82.7" y="179.8">rimuovere</text>
<text x="93.2" y="179.8">Arduino.</text>
<text x="20.3" y="181.9">Suona</text>
<text x="20.3" y="183.9">Il</text>
<text x="22.8" y="183.9">jumper</text>
<text x="27.3" y="181.9">in</text>
<text x="30.2" y="181.9">modo</text>
<text x="30.4" y="183.9">si</text>
<text x="33.2" y="183.9">trova</text>
<text x="36.5" y="181.9">continuo</text>
<text x="39.2" y="183.9">dietro</text>
<text x="45.8" y="183.9">il</text>
<text x="45.9" y="181.9">quando</text>
<text x="48.3" y="183.9">frutto.</text>
<text x="53.9" y="181.9">la</text>
<text x="56.9" y="181.9">pompa</text>
<text x="66.6" y="181.9">accesa.</text>
</g>
<g font-size="1.8" fill="#a90000">
<text x="58.3" y="27.7">1</text>
<text x="64.7" y="27.7">1</text>
<text x="143.3" y="26.7" transform="rotate(-90 143.3 26.7)">30</text>
<text x="148.3" y="26.7" transform="rotate(-90 148.3 26.7)">17</text>
<text x="150.9" y="26.7" transform="rotate(-90 150.9 26.7)">27</text>
<text x="236.3" y="29">~</text>
<text x="236.3" y="26.4">~</text>
<text x="250.3" y="29">~</text>
<text x="250.3" y="26.4">~</text>
<text x="58.3" y="30.2">2</text>
<text x="64.7" y="30.2">2</text>
<text x="133.9" y="34">2</text>
<text x="156.2" y="34">28</text>
<text x="236" y="34">+</text>
<text x="133.9" y="36.6">1</text>
<text x="133.9" y="39.1">5</text>
<text x="133.9" y="41.7">6</text>
<text x="156.8" y="36.6">3</text>
<text x="133.9" y="44.2">7</text>
<text x="133.9" y="46.7">8</text>
<text x="156.2" y="44.2">18</text>
<text x="133.3" y="51.8">10</text>
<text x="133.9" y="49.3">9</text>
<text x="156.2" y="49.3">19</text>
<text x="156.2" y="51.8">20</text>
<text x="222" y="52" transform="rotate(-90 222 52)">~</text>
<text x="227.1" y="52" transform="rotate(-90 227.1 52)">~</text>
<text x="133.3" y="54.4">11</text>
<text x="133.3" y="56.9">12</text>
<text x="133.3" y="59.4">13</text>
<text x="156.2" y="54.4">21</text>
<text x="156.2" y="56.9">22</text>
<text x="156.2" y="59.4">23</text>
<text x="133.3" y="62">14</text>
<text x="133.3" y="64.5">15</text>
<text x="156.2" y="62">24</text>
<text x="156.2" y="64.5">25</text>
<text x="103.4" y="69.6">1</text>
<text x="133.3" y="67.1">16</text>
<text x="156.2" y="67.1">26</text>
<text x="103.4" y="74.7">2</text>
<text x="145.8" y="74.4" transform="rotate(-90 145.8 74.4)">4</text>
<text x="148.3" y="75" transform="rotate(-90 148.3 75)">29</text>
<text x="116.8" y="92.5">1</text>
<text x="116.8" y="95">2</text>
<text x="116.8" y="100.1">1</text>
<text x="124.4" y="100.1">1</text>
<text x="116.8" y="102.6">2</text>
<text x="116.8" y="105.2">3</text>
<text x="116.8" y="107.7">4</text>
<text x="124.4" y="102.6">2</text>
<text x="116.8" y="110.2">5</text>
<text x="124.4" y="110.2">5</text>
<text x="248.7" y="130.7" transform="rotate(-90 248.7 130.7)">~</text>
<text x="253.7" y="130.7" transform="rotate(-90 253.7 130.7)">~</text>
<text x="266" y="130.3">1</text>
<text x="38.7" y="136.9">1</text>
<text x="266" y="132.8">2</text>
<text x="38.7" y="142">2</text>
<text x="77.4" y="138.2">1</text>
<text x="77.4" y="140.7">2</text>
<text x="78.7" y="147.1">1</text>
<text x="78.7" y="149.6">2</text>
<text x="85" y="147.1">1</text>
<text x="85" y="149.6">2</text>
<text x="126.9" y="147.1">1</text>
<text x="126.9" y="149.6">2</text>
<text x="134.5" y="147.1">1</text>
<text x="134.5" y="149.6">2</text>
<text x="253.7" y="144.7" transform="rotate(-90 253.7 144.7)">~</text>
<text x="78.7" y="152.1">3</text>
<text x="78.7" y="154.7">4</text>
<text x="126.9" y="152.1">3</text>
<text x="126.9" y="154.7">4</text>
<text x="134.5" y="152.1">3</text>
<text x="134.5" y="154.7">4</text>
<text x="78.7" y="157.2">5</text>
<text x="85" y="157.2">5</text>
<text x="126.9" y="157.2">5</text>
<text x="134.5" y="157.2">5</text>
</g>
<g font-size="1.8" fill="#0f0f0f">
<text x="99.1" y="39">pump_ON</text>
<text x="99.1" y="41.6">pressControlButton</text>
<text x="99.1" y="46.6">ElettroValvola</text>
<text x="99.1" y="44.1">Horn</text>
<text x="121.9" y="64.4">Buzzer</text>
<text x="121.9" y="67">BlinkingLED</text>
<text x="218.4" y="70.8">pc_button</text>
<text x="243.8" y="74.6">GNDA_2</text>
<text x="195.6" y="78.4">ElettroValvola</text>
<text x="195.6" y="80.9">Horn</text>
<text x="195.6" y="83.5">pressControlButton</text>
<text x="195.6" y="93.6">pressControl_ON</text>
<text x="195.6" y="91.1">pump_ON</text>
<text x="95.2" y="100">GND_Arduino</text>
<text x="246.4" y="100">GNDA_1</text>
<text x="95.2" y="102.5">ElettroValvola</text>
<text x="95.2" y="107.6">pressControlButton</text>
<text x="95.2" y="105.1">Horn</text>
<text x="95.2" y="110.1">pump_ON</text>
<text x="265.4" y="139.4">GNDA_3</text>
<text x="106.7" y="147">GND</text>
<text x="106.7" y="149.5">pressControl_ON</text>
<text x="106.7" y="152.1">(+5Vcc)</text>
<text x="106.7" y="154.6">pressControlButton</text>
<text x="106.7" y="157.1">pump_ON</text>
</g>
<g font-size="1.4" fill="#a90000">
<text x="31.9" y="26.4">~</text>
<text x="45.9" y="26.4">~</text>
<text x="31.9" y="31.5">~</text>
<text x="45.9" y="31.5">~</text>
<text x="197" y="36.6">~</text>
<text x="197" y="41.7">~</text>
<text x="211" y="36.6">~</text>
<text x="211" y="41.7">~</text>
<text x="235.1" y="53.1">~</text>
<text x="235.1" y="58.2">~</text>
<text x="235.1" y="55.6">~</text>
<text x="218.6" y="62">~</text>
<text x="189.9" y="75.9">1</text>
<text x="254.3" y="77.2">1</text>
<text x="254.3" y="72.1">3</text>
<text x="254.3" y="74.7">5</text>
<text x="262.6" y="72.1">8</text>
<text x="262.6" y="77.2">9</text>
<text x="189.9" y="78.5">2</text>
<text x="189.9" y="81">3</text>
<text x="189.9" y="83.6">4</text>
<text x="189.9" y="86.1">5</text>
<text x="189.9" y="88.6">6</text>
<text x="189.9" y="91.2">7</text>
<text x="189.9" y="93.7">8</text>
<text x="255.6" y="95">3</text>
<text x="263.9" y="95">8</text>
<text x="189.9" y="96.3">9</text>
<text x="255.6" y="100.1">1</text>
<text x="255.6" y="97.5">5</text>
<text x="263.9" y="100.1">9</text>
<text x="261.8" y="131.8">~</text>
<text x="261.8" y="136.9">~</text>
<text x="261.8" y="134.4">~</text>
<text x="245.3" y="140.7">~</text>
</g>
<g font-size="1.4" fill="#006464">
<text x="34" y="27.4">L</text>
<text x="43.2" y="27.4">+</text>
<text x="34" y="32.5">N</text>
<text x="199.1" y="37.6">L</text>
<text x="208.3" y="37.6">+</text>
<text x="199.1" y="42.6">N</text>
<text x="189.2" y="74.4">MM3</text>
<text x="49.7" y="159.5">PCButton</text>
</g>
<g font-size="1.1" fill="#840084">
<text x="36.1" y="29.8">5V</text>
<text x="38.4" y="29.8">Arduino</text>
<text x="199.7" y="41.2">5V</text>
<text x="202" y="41.2">pressControl</text>
</g>
<g font-size=".9" fill="#840000">
<text x="33.6" y="29.1">220V</text>
<text x="43.5" y="29.1">Vdc</text>
<text x="237.6" y="29.1">N</text>
<text x="237.7" y="26.6">L</text>
<text x="248.9" y="29.1">N</text>
<text x="249.1" y="26.6">L</text>
<text x="238.8" y="31.5">220Vac</text>
<text x="198.7" y="39.3">220V</text>
<text x="208.6" y="39.3">Vdc</text>
<text x="223.1" y="53.3">+5Vcc</text>
<text x="232.9" y="53.3">NC</text>
<text x="221.8" y="55.8">R</text>
<text x="232.8" y="58.3">NO</text>
<text x="233.8" y="55.8">C</text>
<text x="220" y="62.1">IN1</text>
<text x="224.9" y="64.7">GND</text>
<text x="249.8" y="132">+5Vcc</text>
<text x="259.5" y="132">NC</text>
<text x="248.4" y="134.5">R</text>
<text x="259.5" y="137.1">NO</text>
<text x="260.5" y="134.5">C</text>
<text x="246.7" y="140.9">IN2</text>
<text x="251.6" y="143.4">GND</text>
</g>
</svg>
